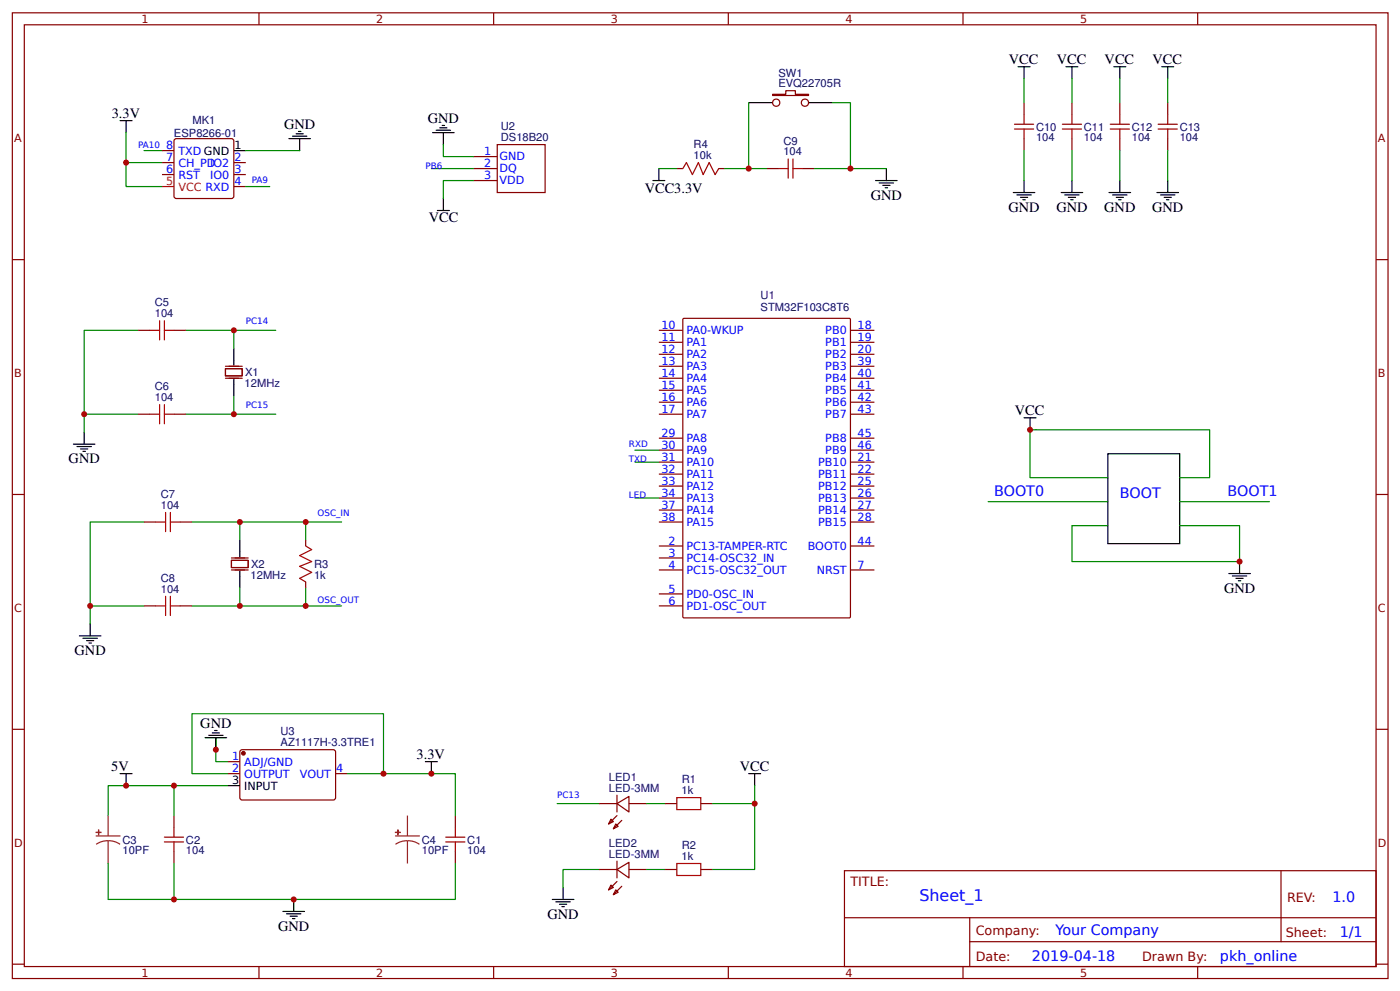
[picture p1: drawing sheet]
<svg xmlns="http://www.w3.org/2000/svg" width="309mm" height="219mm" viewBox="0 0 309 219" stroke-linecap="round" stroke-linejoin="round" font-family="sans-serif">
<g fill="none" stroke="#800" stroke-width=".26">
<path d="M2.7 2.8h304v213.3h-304zM5.4 5.5h298.7v207.9h-298.7zM57.2 2.8v2.7M109.1 2.8v2.7M160.9 2.8v2.7M212.8 2.8v2.7M264.7 2.8v2.7M35.8 35.9h2.6M35.8 38.5h2.6M35.8 33.3h2.6M38.7 30.7l12.4-.1 .5 .3 .1 12.4-.3 .5h-12.4l-.5-.2-.1-12.5zM51.7 35.9h2.6"/>
<path d="M51.7 38.5h2.6M104.6 34.6h5.3M104.6 37.2h5.3M104.6 39.9h5.3M109.9 31.9h10.6v10.6h-10.6zM149.6 37.2h1.3M158.8 37.2h1.4M169.4 37.2h2.7M170.7 20.8h2.9v-.8h2.2v.8h2.9v.3h-8zM177.4 37.2h2.6M226.3 22.7v2.6M226.3 30.6v2.7"/>
<path d="M236.9 22.7v2.6M236.9 30.6v2.7M247.5 22.7v2.6M247.5 30.6v2.7M258 22.7v2.6M258 30.6v2.7M2.7 57.3h2.7M51.7 41.2h2.6M304.1 57.3h2.6M30.5 72.9h2.7M38.4 72.9h2.7M145.6 72.9h5.3"/>
<path d="M145.6 75.6h5.3M145.6 78.2h5.3M151 70.3h36.7l.2 .1v65.8l-.1 .2h-36.6l-.3-.1v-65.7zM187.9 72.9h5.3M187.9 75.6h5.3M187.9 78.2h5.3M30.5 91.5h2.7M38.4 91.5h2.7M49.8 81.4h3.7v1.6h-3.7zM49.8 80.9h3.7M49.8 83.5h3.7M145.6 80.9h5.3"/>
<path d="M145.6 83.5h5.3M145.6 86.2h5.3M145.6 88.8h5.3M145.6 91.5h5.3M145.6 96.8h5.3M145.6 99.4h5.3M187.9 80.9h5.3M187.9 83.5h5.3M187.9 86.2h5.3M187.9 88.8h5.3M187.9 91.5h5.3M187.9 96.8h5.3"/>
<path d="M187.9 99.4h5.3M2.7 109.2h2.7M31.8 115.3h2.7M39.8 115.3h2.6M67.5 119.2v1.4M145.6 102h5.3M145.6 104.7h5.3M145.6 107.3h5.3M145.6 110h5.3M145.6 112.6h5.3M145.6 115.3h5.3M187.9 102h5.3"/>
<path d="M187.9 104.7h5.3M187.9 107.3h5.3M187.9 110h5.3M187.9 112.6h5.3M187.9 115.3h5.3M304.1 109.2h2.6M31.8 133.8h2.7M39.8 133.8h2.6M51.1 123.7h3.7v1.6h-3.7zM51.1 125.9h3.7M51.1 123.2h3.7M67.5 128.5v1.3"/>
<path d="M145.6 120.6h5.3M145.6 125.9h5.3M145.6 123.2h5.3M145.6 131.2h5.3M145.6 133.8h5.3M187.9 120.6h5.3M187.9 125.9h5.3M2.7 161.1h2.7M50.4 168.2h2.6M50.4 170.8h2.6M53.3 165.6h20.6l.3 .5-.1 10.3-.5 .3-20.3-.1-.3-.5v-10zM74.2 170.8h2.6"/>
<path d="M132.4 177.5h3.9M136.3 177.5l2.7-1.6v3.4zM136.3 175.6v3.7M139 177.5h4M146.9 177.5h2.7M154.9 177.5h2.6M304.1 161.1h2.6M38.4 180.1v2.6M38.4 188v2.7M100.6 180.1v2.6M100.6 188v2.7M132.4 192h3.9"/>
<path d="M135 180.9l.5 .5-1 .6zM135 195.4l.5 .6-1 .5zM136.1 182l.5 .5-1.1 .5zM136.1 196.5l.5 .5-1.1 .6zM136.3 192l2.7-1.6v3.5zM136.3 180.1l-1.8 1.9M136.3 190.2v3.7M136.3 194.7l-1.8 1.8M137.4 181.2l-1.9 1.8M137.4 195.7l-1.9 1.9M139 192h4M146.9 192h2.7"/>
<path d="M154.9 192h2.6M186.6 192.3h117.5v21.1h-117.5zM283.1 192.3v15.6M2.7 212.9h2.7M57.2 213.4v2.7M109.1 213.4v2.7M160.9 213.4v2.7M186.6 202.7h117.4M212.8 213.4v2.7M214.3 207.9h89.7M214.3 202.7v10.5M264.7 213.4v2.7"/>
<path d="M304.1 212.9h2.6"/>
<circle cx="171.5" cy="22.7" r=".8"/>
<circle cx="177.9" cy="22.7" r=".8"/>
</g>
<g fill="none" stroke="#000" stroke-width=".26">
<path d="M225 14.7h2.6M226.3 14.7v2.7M235.6 14.7h2.6M236.9 14.7v2.7M246.1 14.7h2.7M247.5 14.7v2.7M256.7 14.7h2.7M258 14.7v2.7M26.5 26.6h2.7M27.9 26.6v2.7M51.7 33.3h2.6M63.8 30.6h4.8"/>
<path d="M64.6 30.1h3.2M65.4 29.6h1.6M66 29h.5M66.2 30.6v2.7M95.6 29.3h4.8M96.4 28.8h3.2M97.2 28.2h1.6M97.7 27.7h.5M98 29.3v2.6M144.3 39.9h2.6M145.6 37.2v2.7M165.4 22.7h5.3"/>
<path d="M178.7 22.7h5.3M193.5 39.9h4.8M195.9 37.2v2.7M226.3 39.9v2.6M236.9 39.9v2.6M247.5 39.9v2.6M258 39.9v2.6M96.7 46.5h2.6M98 43.8v2.7M194.3 40.4h3.2M195.1 40.9h1.6M195.6 41.5h.5"/>
<path d="M223.9 42.5h4.8M224.7 43h3.2M225.5 43.6h1.6M226 44.1h.6M234.5 42.5h4.8M235.3 43h3.2M236.1 43.6h1.6M236.6 44.1h.5M245.1 42.5h4.7M245.9 43h3.2M246.7 43.6h1.6M247.2 44.1h.5"/>
<path d="M255.7 42.5h4.7M256.5 43h3.1M257.3 43.6h1.5M257.8 44.1h.5M51.7 76.9v3.7M16.2 98.1h4.8M17 98.6h3.2M17.8 99.1h1.6M18.3 99.7h.6M18.6 95.4v2.7M51.7 83.8v3.7M226.3 92.3h2.6"/>
<path d="M227.6 92.3v2.6M53 119.2v3.8M244.8 100.2h15.9v19.8h-15.9zM19.9 137.8v2.6M53 126.1v3.7M271.5 126.7h4.8M272.3 127.2h3.2M273.1 127.7h1.6M273.7 128.2h.5M273.9 124v2.7M17.5 140.4h4.8M18.3 140.9h3.2"/>
<path d="M19.1 141.5h1.6M19.7 142h.5M26.5 170.8h2.7M27.9 170.8v2.7M45.3 162.9h4.8M46.1 162.4h3.2M46.9 161.8h1.6M47.4 161.3h.6M47.7 162.9v2.6M50.4 173.5h2.6M94 168.2h2.7M95.3 168.2v2.6"/>
<path d="M165.4 170.8h2.7M166.8 170.8v2.7M64.9 198.6v2.7M122.1 198.6h4.7M122.8 199.2h3.2M123.6 199.7h1.6M124.4 196v2.6M62.5 201.3h4.8M63.3 201.8h3.2M64.1 202.3h1.6M64.6 202.9h.6M124.2 200.2h.5"/>
</g>
<path d="M35.8 41.2h2.6" fill="none" stroke="#f00" stroke-width=".26"/>
<g fill="none" stroke="#080" stroke-width=".26">
<path d="M226.3 17.4v5.3M236.9 17.4v5.3M247.5 17.4v5.3M258 17.4v5.3M27.9 29.3v6.6h7.9M27.9 35.9v5.3h7.9M31.8 33.3h4M54.3 33.3h11.9M95.3 37.2h9.3M98 31.9v2.7h6.6M104.6 39.9h-6.6v3.9M145.6 37.2h4"/>
<path d="M160.2 37.2h9.2M165.4 22.7v14.5M180 37.2h15.9M184 22.7h3.9v14.5M226.3 33.3v6.6M236.9 33.3v6.6M247.5 33.3v6.6M258 33.3v6.6M54.3 41.2h5.3M30.5 72.9h-11.9v18.6M41.1 72.9h10.6v4M51.7 72.9h9.2"/>
<path d="M30.5 91.5h-11.9v3.9M51.7 87.5v4h-10.6M51.7 91.5h9.2M140.3 99.4h5.3M31.8 115.3h-11.9v18.5M42.4 115.3h10.6v3.9M53 115.3h14.5v3.9M67.5 115.3h8M140.3 102h5.3M140.3 110h5.3M218.4 110.8h26.4M244.8 105.5h-17.2v-10.6h39.7v10.6h-6.6"/>
<path d="M244.8 116.1h-7.9v7.9h37v-7.9h-13.2M260.7 110.8h19.8M31.8 133.8h-11.9v4M53 129.8v4h-10.6M67.5 129.8v4h-14.5M67.5 133.8h8M38.4 173.5v6.6M47.7 162.9v5.3h2.7M50.4 173.5h-26.5v6.6M50.4 170.8h-8v-13.2h42.3v13.2h-7.9M84.7 170.8h15.9v9.3M123.1 177.5h9.3"/>
<path d="M143 177.5h3.9M157.5 177.5h9.3M166.8 173.5v18.5h-9.3M23.9 190.7v7.9h76.7v-7.9M38.4 190.7v7.9M132.4 192h-8v4M143 192h3.9"/>
</g>
<circle cx="53.8" cy="166.3" r=".4" fill="#800" stroke="#800" stroke-width=".26"/>
<g fill="none" stroke="#a00000" stroke-width=".26">
<path d="M150.9 37.2l.8-1.3 1.3 2.6 1.3-2.6 1.1 2.6 1.3-2.6 1.3 2.6 .8-1.3M172.1 37.2h2.1M174.2 35.1v4.2M175.2 35.1v4.2M175.2 37.2h2.2M224.2 27.4h4.2M224.2 28.5h4.2M226.3 25.3v2.1M226.3 28.5v2.1M234.8 27.4h4.2M234.8 28.5h4.2M236.9 25.3v2.1"/>
<path d="M236.9 28.5v2.1M245.3 27.4h4.3M245.3 28.5h4.3M247.5 25.3v2.1M247.5 28.5v2.1M255.9 27.4h4.3M255.9 28.5h4.3M258 25.3v2.1M258 28.5v2.1M33.2 72.9h2.1M35.3 70.8v4.3M36.3 70.8v4.3"/>
<path d="M36.3 72.9h2.1M33.2 91.5h2.1M35.3 89.3v4.3M36.3 89.3v4.3M36.3 91.5h2.1M34.5 115.3h2.1M36.6 113.2v4.2M37.7 113.2v4.2M37.7 115.3h2.1M34.5 133.8h2.1M36.6 131.7v4.2M37.7 131.7v4.2"/>
<path d="M37.7 133.8h2.1M67.5 120.6l1.4 .8-2.7 1.3 2.7 1.3-2.7 1.1 2.7 1.3-2.7 1.3 1.3 .8M149.6 176.1h5.3v2.7h-5.3zM36.3 185.9h4.3M36.3 184.9h4.3M38.4 182.7v2.2M38.4 185.9v2.1M98.5 185.9h4.2M98.5 184.9h4.2M100.6 182.7v2.2M100.6 185.9v2.1M149.6 190.7h5.3v2.6h-5.3z"/>
</g>
<path d="M21.2 184.6h5.3M23.9 185.7l1.4 .1 1.2 .7M23.9 185.7l-1.4 .1-1.3 .7M23.9 180.1v4.5M23.9 185.7v5M87.4 184.6h5.3M90 185.7l1.4 .1 1.3 .7M90 185.7l-1.4 .1-1.2 .7M90 180.1v4.5M90 185.7v5" fill="none" stroke="#8d2323" stroke-width=".26"/>
<g fill="#8d2323" stroke="#8d2323" stroke-width=".26">
<path d="M21.2 183.8h1.1z"/>
<path d="M21.8 183.3v1z"/>
<path d="M87.4 183.8h1.1z"/>
<path d="M87.9 183.3v1z"/>
</g>
<g fill="#c00">
<circle cx="165.4" cy="37.2" r=".66"/>
<circle cx="67.5" cy="115.3" r=".66"/>
<circle cx="53" cy="133.8" r=".66"/>
<circle cx="51.7" cy="72.9" r=".66"/>
<circle cx="18.6" cy="91.5" r=".66"/>
<circle cx="38.4" cy="198.6" r=".66"/>
<circle cx="95.3" cy="170.8" r=".66"/>
<circle cx="47.7" cy="165.5" r=".66"/>
<circle cx="84.7" cy="170.8" r=".66"/>
<circle cx="27.9" cy="35.9" r=".66"/>
<circle cx="64.9" cy="198.6" r=".66"/>
<circle cx="27.9" cy="173.5" r=".66"/>
<circle cx="38.4" cy="173.5" r=".66"/>
<circle cx="166.8" cy="177.5" r=".66"/>
<circle cx="19.9" cy="133.8" r=".66"/>
<circle cx="53" cy="115.3" r=".66"/>
<circle cx="51.7" cy="91.5" r=".66"/>
<circle cx="67.5" cy="133.8" r=".66"/>
<circle cx="187.9" cy="37.2" r=".66"/>
<circle cx="273.9" cy="124" r=".66"/>
<circle cx="227.6" cy="94.9" r=".66"/>
</g>
<text font-size="3.5" fill="#00f" x="203.2" y="199">Sheet_1</text>
<g font-size="3.2">
<text x="222.9" y="14.1">VCC</text>
<text x="233.5" y="14.1">VCC</text>
<text x="244.1" y="14.1">VCC</text>
<text x="254.7" y="14.1">VCC</text>
<text x="24.7" y="26.1">3.3V</text>
<text x="62.8" y="28.5">GND</text>
<text x="94.5" y="27.2">GND</text>
<text x="142.5" y="42.6">VCC3.3V</text>
<text x="192.4" y="44.1">GND</text>
<text x="222.9" y="46.7">GND</text>
<text x="233.4" y="46.7">GND</text>
<text x="244" y="46.7">GND</text>
<text x="254.6" y="46.7">GND</text>
<text x="94.8" y="49.1">VCC</text>
<text x="224.3" y="91.7">VCC</text>
<text x="15.2" y="102.3">GND</text>
<text x="270.5" y="130.9">GND</text>
<text x="16.5" y="144.6">GND</text>
<text x="44.3" y="160.8">GND</text>
<text x="92.1" y="167.6">3.3V</text>
<text x="24.6" y="170.3">5V</text>
<text x="163.5" y="170.3">VCC</text>
<text x="121" y="202.9">GND</text>
<text x="61.5" y="205.5">GND</text>
</g>
<g font-size="3.2" fill="#00f">
<text x="219.7" y="109.5">BOOT0</text>
<text x="247.5" y="110">BOOT</text>
<text x="271.3" y="109.5">BOOT1</text>
<text x="294.5" y="199.2">1.0</text>
<text x="233.2" y="206.4">Your Company</text>
<text x="296" y="207">1/1</text>
<text x="228.1" y="212.2">2019-04-18</text>
<text x="269.6" y="212.2">pkh_online</text>
</g>
<g font-size="2.8" fill="#800">
<text x="187.9" y="195.7">TITLE:</text>
<text x="284.4" y="199.2">REV:</text>
<text x="215.6" y="206.4">Company:</text>
<text x="284.1" y="206.8">Sheet:</text>
<text x="215.6" y="212.1">Date:</text>
<text x="252.4" y="212.2">Drawn By:</text>
</g>
<g font-size="2.5" fill="#800">
<text x="31.3" y="5.1">1</text>
<text x="83.2" y="5.1">2</text>
<text x="135" y="5.1">3</text>
<text x="186.9" y="5.1">4</text>
<text x="238.7" y="5.1">5</text>
<text x="3.1" y="31.4">A</text>
<text x="304.5" y="31.4">A</text>
<text x="3.1" y="83.3">B</text>
<text x="304.5" y="83.3">B</text>
<text x="3.1" y="135.1">C</text>
<text x="304.5" y="135.1">C</text>
<text x="3.1" y="187">D</text>
<text x="304.5" y="187">D</text>
<text x="31.3" y="215.7">1</text>
<text x="83.2" y="215.7">2</text>
<text x="135" y="215.7">3</text>
<text x="186.9" y="215.7">4</text>
<text x="238.7" y="215.7">5</text>
</g>
<g font-size="2.5" fill="#000080">
<text x="172" y="17">SW1</text>
<text x="172" y="19.2">EVQ22705R</text>
<text x="42.5" y="27.4">MK1</text>
<text x="110.7" y="28.7">U2</text>
<text x="228.9" y="28.8">C10</text>
<text x="239.5" y="28.8">C11</text>
<text x="250.1" y="28.8">C12</text>
<text x="260.7" y="28.8">C13</text>
<text x="38.4" y="30.2">ESP8266-01</text>
<text x="110.7" y="31.1">DS18B20</text>
<text x="153.3" y="35.1">10k</text>
<text x="153.3" y="32.7">R4</text>
<text x="173.1" y="34.3">104</text>
<text x="173.1" y="31.9">C9</text>
<text x="228.9" y="31.2">104</text>
<text x="239.5" y="31.2">104</text>
<text x="250.1" y="31.2">104</text>
<text x="260.7" y="31.2">104</text>
<text x="168.1" y="65.9">U1</text>
<text x="34.2" y="70">104</text>
<text x="34.2" y="67.7">C5</text>
<text x="168.1" y="68.6">STM32F103C8T6</text>
<text x="54.2" y="83.1">X1</text>
<text x="34.2" y="88.6">104</text>
<text x="34.2" y="86.2">C6</text>
<text x="54.1" y="85.4">12MHz</text>
<text x="35.5" y="112.4">104</text>
<text x="35.5" y="110">C7</text>
<text x="55.5" y="125.4">X2</text>
<text x="69.4" y="125.4">R3</text>
<text x="35.5" y="130.9">104</text>
<text x="35.5" y="128.5">C8</text>
<text x="55.4" y="127.8">12MHz</text>
<text x="69.4" y="127.8">1k</text>
<text x="62" y="164.8">AZ1117H-3.3TRE1</text>
<text x="62" y="162.4">U3</text>
<text x="134.6" y="172.4">LED1</text>
<text x="150.6" y="172.9">R1</text>
<text x="134.6" y="174.8">LED-3MM</text>
<text x="150.6" y="175.3">1k</text>
<text x="27.1" y="188.6">10PF</text>
<text x="27.1" y="186.3">C3</text>
<text x="41.1" y="188.6">104</text>
<text x="41.1" y="186.3">C2</text>
<text x="93.2" y="188.6">10PF</text>
<text x="93.2" y="186.3">C4</text>
<text x="103.3" y="188.6">104</text>
<text x="103.3" y="186.3">C1</text>
<text x="134.6" y="189.4">LED-3MM</text>
<text x="134.6" y="187">LED2</text>
<text x="150.6" y="189.9">1k</text>
<text x="150.6" y="187.5">R2</text>
</g>
<g font-size="2.5" fill="#00f">
<text x="36.7" y="35.6">7</text>
<text x="36.7" y="33">8</text>
<text x="39.4" y="34.3">TXD GND</text>
<text x="51.8" y="35.6">2</text>
<text x="107" y="34.3">1</text>
<text x="110.4" y="35.4">GND</text>
<text x="36.7" y="38.3">6</text>
<text x="39.4" y="39.6">RST</text>
<text x="39.4" y="37">CH_PD</text>
<text x="46.4" y="37">IO2</text>
<text x="46.4" y="39.6">IO0</text>
<text x="51.8" y="38.3">3</text>
<text x="51.8" y="40.9">4</text>
<text x="107" y="37">2</text>
<text x="107" y="39.6">3</text>
<text x="110.4" y="38">DQ</text>
<text x="110.4" y="40.7">VDD</text>
<text x="146.2" y="72.7">10</text>
<text x="146.2" y="75.3">11</text>
<text x="146.2" y="78">12</text>
<text x="151.7" y="73.7">PA0-WKUP</text>
<text x="151.7" y="76.4">PA1</text>
<text x="182.4" y="73.7">PB0</text>
<text x="182.4" y="76.4">PB1</text>
<text x="189.5" y="72.7">18</text>
<text x="189.5" y="75.3">19</text>
<text x="189.5" y="78">20</text>
<text x="146.2" y="80.6">13</text>
<text x="146.2" y="83.3">14</text>
<text x="151.7" y="79">PA2</text>
<text x="151.7" y="81.7">PA3</text>
<text x="182.4" y="79">PB2</text>
<text x="182.4" y="81.7">PB3</text>
<text x="189.5" y="80.6">39</text>
<text x="189.5" y="83.3">40</text>
<text x="146.2" y="85.9">15</text>
<text x="146.2" y="88.6">16</text>
<text x="151.7" y="84.3">PA4</text>
<text x="151.7" y="87">PA5</text>
<text x="151.7" y="89.6">PA6</text>
<text x="182.4" y="84.3">PB4</text>
<text x="182.4" y="87">PB5</text>
<text x="182.4" y="89.6">PB6</text>
<text x="189.5" y="85.9">41</text>
<text x="189.5" y="88.6">42</text>
<text x="146.2" y="91.2">17</text>
<text x="151.7" y="92.3">PA7</text>
<text x="182.4" y="92.3">PB7</text>
<text x="189.5" y="91.2">43</text>
<text x="146.2" y="101.8">31</text>
<text x="146.2" y="96.5">29</text>
<text x="146.2" y="99.1">30</text>
<text x="151.7" y="97.6">PA8</text>
<text x="151.7" y="100.2">PA9</text>
<text x="182.4" y="97.6">PB8</text>
<text x="182.4" y="100.2">PB9</text>
<text x="189.5" y="101.8">21</text>
<text x="189.5" y="96.5">45</text>
<text x="189.5" y="99.1">46</text>
<text x="146.2" y="104.4">32</text>
<text x="146.2" y="107.1">33</text>
<text x="151.7" y="102.8">PA10</text>
<text x="151.7" y="105.5">PA11</text>
<text x="180.8" y="102.8">PB10</text>
<text x="180.8" y="105.5">PB11</text>
<text x="189.5" y="104.4">22</text>
<text x="189.5" y="107.1">25</text>
<text x="146.2" y="109.7">34</text>
<text x="146.2" y="112.4">37</text>
<text x="151.7" y="108.1">PA12</text>
<text x="151.7" y="110.8">PA13</text>
<text x="151.7" y="113.4">PA14</text>
<text x="180.8" y="108.1">PB12</text>
<text x="180.8" y="110.8">PB13</text>
<text x="180.8" y="113.4">PB14</text>
<text x="189.5" y="109.7">26</text>
<text x="189.5" y="112.4">27</text>
<text x="146.2" y="115">38</text>
<text x="151.7" y="116.1">PA15</text>
<text x="180.8" y="116.1">PB15</text>
<text x="189.5" y="115">28</text>
<text x="147.7" y="120.3">2</text>
<text x="147.7" y="123">3</text>
<text x="147.7" y="125.6">4</text>
<text x="151.7" y="121.4">PC13-TAMPER-RTC</text>
<text x="151.7" y="124">PC14-OSC32_IN</text>
<text x="178.5" y="121.4">BOOT0</text>
<text x="189.5" y="120.3">44</text>
<text x="189.5" y="125.6">7</text>
<text x="147.7" y="130.9">5</text>
<text x="151.7" y="126.7">PC15-OSC32_OUT</text>
<text x="151.7" y="131.9">PD0-OSC_IN</text>
<text x="180.5" y="126.7">NRST</text>
<text x="147.7" y="133.5">6</text>
<text x="151.7" y="134.6">PD1-OSC_OUT</text>
<text x="51.3" y="167.9">1</text>
<text x="51.3" y="170.6">2</text>
<text x="54" y="169.3">ADJ/GND</text>
<text x="54" y="171.9">OUTPUT</text>
<text x="66.3" y="171.9">VOUT</text>
<text x="74.3" y="170.6">4</text>
</g>
<g font-size="2.5">
<text x="51.8" y="33">1</text>
<text x="51.3" y="173.2">3</text>
<text x="54" y="174.5">INPUT</text>
</g>
<g font-size="2.5" fill="#f00">
<text x="36.7" y="40.9">5</text>
<text x="39.4" y="42.3">VCC RXD</text>
</g>
<g font-size="1.9" fill="#00f">
<text x="30.5" y="32.6">PA10</text>
<text x="55.6" y="40.5">PA9</text>
<text x="94" y="37.2">PB6</text>
<text x="54.3" y="71.6">PC14</text>
<text x="54.3" y="90.1">PC15</text>
<text x="139" y="98.7">RXD</text>
<text x="139" y="102">TXD</text>
<text x="70.2" y="114">OSC_IN</text>
<text x="139" y="110">LED</text>
<text x="70.2" y="133">OSC_OUT</text>
<text x="123.1" y="176.1">PC13</text>
</g>
</svg>
